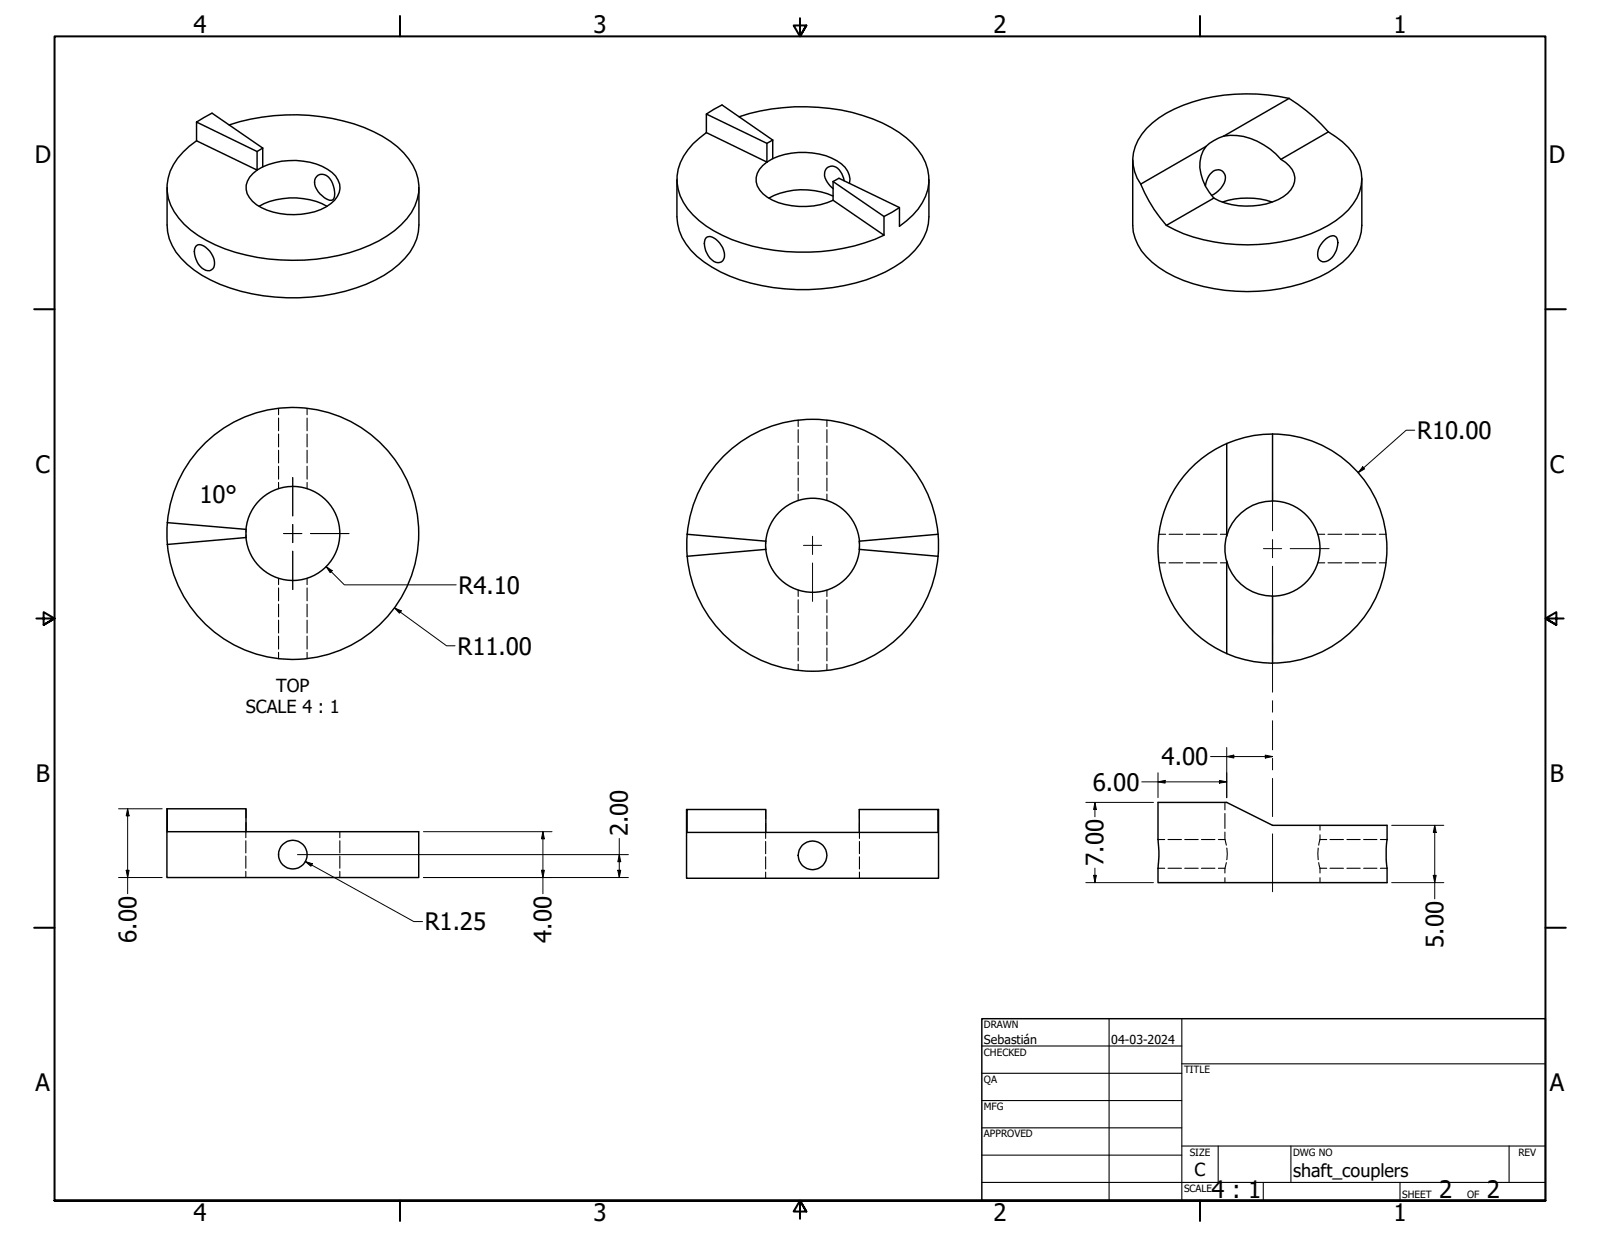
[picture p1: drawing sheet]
<svg xmlns="http://www.w3.org/2000/svg" width="559mm" height="432mm" viewBox="0 0 559 432" stroke-linecap="round" stroke-linejoin="round" font-family="sans-serif">
<!-- layer: Hidden (ANSI) -->
<g fill="none" stroke="#000" stroke-width=".38">
<path d="M97.3 142.6v2.2M97.3 145.9v4.5M97.3 151.5v4.5M97.3 157.2v4.4M107.3 142.6v2.2M107.3 145.9v4.5M107.3 151.5v4.5M107.3 157.2v4.4M278.8 146.6v2.3M278.8 150v4.5M278.8 155.6v4.5M288.8 146.6v2.3"/>
<path d="M288.8 150v4.5M288.8 155.6v4.5M97.3 162.8v4.5M97.3 168.4v2.2M107.3 162.8v4.5M107.3 168.4v2.2M278.8 161.2v4.5M278.8 166.9v4.5M278.8 172.5v2.3M288.8 161.2v4.5M288.8 166.9v4.5M288.8 172.5v2.3"/>
<path d="M85.9 184.8v.9M85.9 186.7v.9M267.4 190.8l.1 1M267.5 188.9l-.1 1M300.1 188.9l.1 1M300.2 190.8l-.1 1M404.7 186.5h2.4M404.7 196.5h2.4M408.3 186.5h4.8M408.3 196.5h4.8M414.3 186.5h4.7M414.3 196.5h4.7"/>
<path d="M420.2 186.5h4.8M420.2 196.5h4.8M426.2 186.5h2.4M426.2 196.5h2.4M460.2 186.5h2.5M460.2 196.5h2.5M463.8 186.5h4.8M463.8 196.5h4.8M469.8 186.5h4.7M469.8 196.5h4.7M475.7 186.5h4.8M475.7 196.5h4.8"/>
<path d="M481.7 186.5h2.4M481.7 196.5h2.4M97.3 201.9v2.2M97.3 205.2v4.5M97.3 210.9v4.4M97.3 216.5v4.5M107.3 201.9v2.2M107.3 205.2v4.5M107.3 210.9v4.4M107.3 216.5v4.5M278.8 206v2.2M278.8 209.4v4.5"/>
<path d="M278.8 214.9v4.6M288.8 206v2.2M288.8 209.4v4.5M288.8 214.9v4.6M97.3 222.1v4.5M97.3 227.7v2.2M107.3 222.1v4.5M107.3 227.7v2.2M278.8 220.6v4.5M278.8 226.2v4.5M278.8 231.8v2.3M288.8 220.6v4.5"/>
<path d="M288.8 226.2v4.5M288.8 231.8v2.3M85.9 290.3v2.1M85.9 293.5v4.3M85.9 298.8v4.3M85.9 282.3v3.2M85.9 287.1v3.2M118.7 290.3v2.1M118.7 293.5v4.3M118.7 298.8v4.3M267.4 282.6v3.2M267.4 287.4v5.3"/>
<path d="M267.4 293.8v4.2M267.4 299.1v4.2M300.2 282.6v3.2M300.2 287.4v5.3M300.2 293.8v4.2M300.2 299.1v4.2M404.4 293.1h2.4M407.9 293.1h4.7M413.8 293.1h4.7M419.6 293.1h4.7M425.5 293.1h2.3M427.8 293.1l.5 1.9"/>
<path d="M427.8 280.1v2.6M427.8 284v5.2M427.8 290.4v2.7M428.4 296l.2 2.1-.2 2M460.4 296v4.1M461 293.1l-.4 1.9M461 293.1h2.4M461 288.1v1.7M461 291.4v1.7M464.5 293.1h4.7M470.4 293.1h4.6M476.2 293.1h4.7"/>
<path d="M482.1 293.1h2.3M85.9 304.2v2.1M118.7 304.2v2.1M267.4 304.4v2.2M300.2 304.4v2.2M404.4 303.1h2.4M407.9 303.1h4.7M413.8 303.1h4.7M419.6 303.1h4.7M425.5 303.1h2.3M427.8 303.1v1.6M427.8 306.4v1.7"/>
<path d="M428.3 301.1l-.5 2M460.6 301.1l.4 2M461 303.1h2.4M461 303.1v1.6M461 306.4v1.7M464.5 303.1h4.7M470.4 303.1h4.6M476.2 303.1h4.7M482.1 303.1h2.3"/>
</g>
<!-- layer: Visible (ANSI) -->
<g fill="none" stroke="#000" stroke-width=".51">
<path d="M246.7 39.8l5.5-3.2 17.7 12.3M450.2 34.4a61.3 61.3 0 0 1 13.7 11.6M450.2 34.4a62.4 62.4 0 0 0-42.8 5.1 22 22 0 0 0-11.5 13.8 14.5 14.5 0 0 0 2.5 11M450.2 34.4l-22.8 13.1M68.6 42.6l21.2 10.3v6.5l-21.2-10.3zM68.6 42.6l5.4-3.1 17.8 12.2M80 43.6a70.6 70.6 0 0 1 50.5 2.4 28.2 28.2 0 0 1 14.8 14 16.8 16.8 0 0 1-5.2 18.5 48.8 48.8 0 0 1-25.7 11.4 69 69 0 0 1-42.4-6 25.8 25.8 0 0 1-13.2-14.6 16.8 16.8 0 0 1 5.1-16.2l4.7-4M91.8 51.7v6.5M91.8 51.7l-2 1.2M246.7 46.3a22.1 22.1 0 0 0-10.2 15.1 18.1 18.1 0 0 0 7.6 15.6 51.5 51.5 0 0 0 26.3 10.4 69.1 69.1 0 0 0 38.3-5.3M246.7 46.3v-6.5l21.1 10.2v6.6M246.7 46.3l21.1 10.3"/>
<path d="M258.1 40.8a71.6 71.6 0 0 1 50.1 2.1 29.4 29.4 0 0 1 15 13.8 16.3 16.3 0 0 1-4.4 18.4l-4.7 3.9v-6.5l-21.1-10.3-2 1.2M267.8 56.6a6.7 6.7 0 0 0-2.5 9.7 16.4 16.4 0 0 0 11.2 5.5 25.4 25.4 0 0 0 14.5-1.9M269.9 55.4a25.9 25.9 0 0 1 22.4 .7 7.4 7.4 0 0 1 4.4 7.9M269.9 55.4l-2.1 1.2M269.9 48.9v6.5M269.9 48.9l-2.1 1.1M395.6 55.8v22.9a18.5 18.5 0 0 0 9.1 14.6 54.5 54.5 0 0 0 30.9 8.5 59.3 59.3 0 0 0 28.3-6.7 22 22 0 0 0 11.5-14.1l.2-18.6M421.2 51.1a11.7 11.7 0 0 0-1.1 11.7l.9 2.2 2.9 4.2M421.2 51.1l-22.8 13.2M427.4 47.5a22 22 0 0 1 20 8.1M427.4 47.5a17 17 0 0 0-6.2 3.6M447.4 55.6a7.6 7.6 0 0 1 4.7 7.8 10.5 10.5 0 0 1-7.7 7.1 26.4 26.4 0 0 1-20.5-1.3"/>
<path d="M463.9 46a22 22 0 0 1 11.5 14.1 15.5 15.5 0 0 1-4.5 13.2 42.9 42.9 0 0 1-23.7 11.2 63.3 63.3 0 0 1-36.9-4.3l-2.9-1.5M463.9 46l-16.5 9.6M58.4 65.5v13a18.5 18.5 0 0 0 6.9 13.8 50.8 50.8 0 0 0 26.6 11 68.8 68.8 0 0 0 39.2-5.6 29.4 29.4 0 0 0 13.4-12l1-2.3 .6-2.4 .2-15.5M88.3 60.6a21.4 21.4 0 0 1 15.1-4.6 19.8 19.8 0 0 1 13.8 5.5 6.3 6.3 0 0 1-1.6 9.6 24.4 24.4 0 0 1-20.2 2.9 12.7 12.7 0 0 1-9.1-6.4 6.2 6.2 0 0 1 2-7zM90.5 72a25.3 25.3 0 0 1 23.7 0M110.6 61.6a3.3 3.3 0 0 1 5.2 1.6 7.7 7.7 0 0 1 .7 6.3 2.43 2.43 0 0 1-3.3-.5 6.9 6.9 0 0 1-3.3-6.1zM236.4 62.7v13a19.6 19.6 0 0 0 9.5 15.7 58 58 0 0 0 32.4 9.7 65.2 65.2 0 0 0 34-7.9 23.5 23.5 0 0 0 11.9-15.1l.2-15.4M291 63.4l17.7 12.2v6.5l-17.7-12.2M291 68.5a25.7 25.7 0 0 0-22.5 .7M291 63.4v6.5M294.8 63.1a6 6 0 0 0-4.1-5.1 2.99 2.99 0 0 0-2.2 4.8l1.3 2 1.2 1M314.1 72.5l-5.4 3.1"/>
<path d="M398.4 64.3a51.6 51.6 0 0 0 9 14.4M421 64.9a5.5 5.5 0 0 1 4.7-5.7 3.1 3.1 0 0 1 1.8 4.7 9.3 9.3 0 0 1-4.4 4.3M423.9 69.2l-16.5 9.5M426.9 70.5a27.8 27.8 0 0 1 17.4 0M68.5 85.9a2.44 2.44 0 0 1 3.4 .5 6.8 6.8 0 0 1 2.8 6.9 2.46 2.46 0 0 1-4.2 .3 7.7 7.7 0 0 1-2.4-7.2zM246.5 83.1a2.42 2.42 0 0 1 3.5 .4 6.6 6.6 0 0 1 2.7 7 2.41 2.41 0 0 1-4 .2 6.9 6.9 0 0 1-2.2-7.6zM462.5 83.9l1.4-1.1a1.98 1.98 0 0 1 2.4-.3 1.98 1.98 0 0 1 .9 2.2 6.7 6.7 0 0 1-4.7 6.7 2.43 2.43 0 0 1-2.3-3.5 7.1 7.1 0 0 1 2.3-4zM428.4 154.8a40 40 0 0 0-24 36.7 40 40 0 0 0 24 36.6M428.4 154.8v32.3a16.7 16.7 0 0 1 16-12.2M444.4 151.5a40 40 0 0 1 40 40 40 40 0 0 1-40 40M444.4 151.5a39.3 39.3 0 0 0-16 3.3M444.4 151.5v23.4"/>
<path d="M444.4 174.9a16.6 16.6 0 0 1 16.6 16.6 16.6 16.6 0 0 1-16.6 16.6M58.4 182.4l27.5 2.4M85.9 184.8a16.4 16.4 0 0 1 25-12.6 16.4 16.4 0 0 1 0 28 16.4 16.4 0 0 1-25-12.6M85.9 187.6l-27.5 2.5M85.9 184.8v2.8M240 186.5l27.5 2.4M267.4 188.9v2.9M267.5 188.9a16.4 16.4 0 0 1 24.9-12.5 16.4 16.4 0 0 1 0 27.9 16.4 16.4 0 0 1-24.9-12.5M267.5 191.8l-27.5 2.4M300.1 191.8l27.5 2.4M327.6 186.5l-27.5 2.4M327.6 186.5a44 44 0 0 0-66.9-33.6 44 44 0 0 0 0 74.9 44 44 0 0 0 66.9-33.6"/>
<path d="M327.6 186.5v7.7M428.4 187.1a16.6 16.6 0 0 0 0 8.8M428.4 195.9a16.5 16.5 0 0 0 16 12.2M428.4 195.9v32.3M444.4 208.1v23.4a41.2 41.2 0 0 1-16-3.3M58.4 282.3l-.1 24h87.9v-16h-87.8v-8h27.5v8M240 282.6h-.2v24h88v-24h-.2M267.5 290.6v-8h-27.5v8h87.6v-8h-27.5v8M404.4 280.1h24l16 8h40v5a39.8 39.8 0 0 0 0 10v5h-80v-5a39.8 39.8 0 0 0 0-10z"/>
<circle cx="102.3" cy="186.2" r="44"/>
<circle cx="102.3" cy="298.3" r="5"/>
<circle cx="283.8" cy="298.6" r="5"/>
</g>
<!-- layer: Border (ANSI) -->
<g fill="none" stroke="#000" stroke-width=".7">
<path d="M139.7 5.6v7.1M279.4 6.3v6.4l-2.2-3.8h4.4l-2.2 3.8 2.2-3.8M419.1 5.6v7.1M11.9 107.9h7.1M539.8 107.9h7.1M12.7 215.9h6.3l-3.8-2.2v4.4l3.8-2.2-3.8 2.2M546.1 215.9h-6.3l3.8-2.2v4.4l-3.8-2.2 3.8 2.2M11.9 323.8h7.1M539.8 323.8h7.1M19 419.1v-406.4h520.8v406.4h-520.8h520.8M139.7 419.1v7.1M419.1 419.1v7.1"/>
<path d="M281.6 422.9l-2.2-3.8 2.2 3.8h-4.4l2.2-3.8v6.3"/>
</g>
<!-- layer: Title (ANSI) -->
<g fill="none" stroke="#000" stroke-width=".38">
<path d="M387.3 355.6v63.5M412.7 355.6v63.5M342.9 365.1h69.8M342.9 374.6h69.8M412.7 371.3h127.1M342.9 384.2h69.8M342.9 393.7h69.8M342.9 412.7h196.9M342.9 403.2h69.8M412.7 400h127.1M425.4 400v12.7M441.2 412.7v6.4"/>
<path d="M450.8 400v12.7M488.9 412.7v6.4M527 400v12.7"/>
</g>
<path d="M342.9 355.6h196.9v63.5h-196.9z" fill="none" stroke="#000" stroke-width=".51"/>
<!-- layer: Dimension (ANSI) -->
<g fill="none" stroke="#000" stroke-width=".35">
<path d="M494.1 150.2h-3l-16.8 14.8M475.9 162.9l.7 .8-2.3 1.3zM113.9 197.8l2.1 1.4-.7 .7zM113.9 197.8l6.4 6.4h39M137.8 212.2l2.3 1-.6 .9zM137.8 212.2l18.2 13.2h2.9M398.8 272.9h29.6M404.4 272.9l2.5-.5v1zM404.4 269.7v8.7M422.8 264.1h21.6M425.9 272.4l2.5 .5-2.5 .5zM428.4 264.1l2.5-.5v1z"/>
<path d="M428.4 260.9v17.5M441.9 263.6l2.5 .5-2.5 .5zM41.4 282.3h15.2M44.6 282.3l.5 2.5h-1zM44.6 282.3v29.7M103.9 298.3h115.6M147.9 290.3h44.9M189.6 290.3l.5 2.5h-1zM189.6 290.3v21.7M216.3 298.3l.5 2.5h-1zM216.3 292.7v13.6M379.2 280.1h23.6"/>
<path d="M382.4 280.1l.5 2.5h-.9zM382.4 280.1v5M486 288.1h18.3M501.1 288.1l.5 2.5h-1zM501.1 288.1v25.7M41.4 306.3h15.2M44.1 303.8h1l-.5 2.5zM106.6 300.7l2.5 .8-.5 .9zM106.6 300.7l37.9 21h3.1M147.9 306.3h71.6M189.1 303.8h1l-.5 2.5zM215.8 303.8h1l-.5 2.5z"/>
<path d="M379.2 308.1h23.6M382 305.6h.9l-.5 2.5zM382.4 303v5.1M486 308.1h18.3M500.6 305.6h1l-.5 2.5z"/>
</g>
<g fill="#000">
<path d="M475.9 162.9l.7 .8-2.3 1.3z" fill-rule="evenodd"/>
<path d="M113.9 197.8l2.1 1.4-.7 .7z" fill-rule="evenodd"/>
<path d="M137.8 212.2l2.3 1-.6 .9z" fill-rule="evenodd"/>
<path d="M404.4 272.9l2.5-.5v1z" fill-rule="evenodd"/>
<path d="M425.9 272.4l2.5 .5-2.5 .5z" fill-rule="evenodd"/>
<path d="M428.4 264.1l2.5-.5v1z" fill-rule="evenodd"/>
<path d="M441.9 263.6l2.5 .5-2.5 .5z" fill-rule="evenodd"/>
<path d="M44.6 282.3l.5 2.5h-1z" fill-rule="evenodd"/>
<path d="M189.6 290.3l.5 2.5h-1z" fill-rule="evenodd"/>
<path d="M382.4 280.1l.5 2.5h-.9z" fill-rule="evenodd"/>
<path d="M501.1 288.1l.5 2.5h-1z" fill-rule="evenodd"/>
<path d="M44.1 303.8h1l-.5 2.5z" fill-rule="evenodd"/>
<path d="M106.6 300.7l2.5 .8-.5 .9z" fill-rule="evenodd"/>
<path d="M189.1 303.8h1l-.5 2.5z" fill-rule="evenodd"/>
<path d="M215.8 303.8h1l-.5 2.5z" fill-rule="evenodd"/>
<path d="M216.3 298.3l.5 2.5h-1z" fill-rule="evenodd"/>
<path d="M382 305.6h.9l-.5 2.5z" fill-rule="evenodd"/>
<path d="M500.6 305.6h1l-.5 2.5z" fill-rule="evenodd"/>
</g>
<!-- layer: Center Mark (ANSI) -->
<path d="M102.2 166.7v13.4M102.2 183.1v3.1h-3.1M102.2 192.4v13.4M105.4 186.2h-3.2v3.2M108.5 186.2h13.4M280.6 190.4h6.4M283.8 187.2v6.3M283.8 196.5v13.4M441.3 191.5h6.3M450.6 191.5h13.6" fill="none" stroke="#000" stroke-width=".35"/>
<!-- layer: Centerline (ANSI) -->
<path d="M444.4 171.7v13.6M444.4 188.3v6.4M444.4 197.7v23.7M444.4 224.4v4M444.4 231.4v10.2M444.4 244.6v4M444.4 251.6v10.1M444.4 264.7v4M444.4 271.7v13.4M444.4 291.1v20.2" fill="none" stroke="#000" stroke-width=".35"/>
<g font-size="8.4">
<text x="67.6" y="11.7">4</text>
<text x="207.3" y="11.7">3</text>
<text x="347" y="11.7">2</text>
<text x="486.7" y="11.7">1</text>
<text x="12.1" y="57">D</text>
<text x="541" y="57">D</text>
<text x="494.9" y="153.2">R10.00</text>
<text x="12.4" y="165">C</text>
<text x="541.3" y="165">C</text>
<text x="69.7" y="175.6">10°</text>
<text x="160.1" y="207.2">R4.10</text>
<text x="159.8" y="228.5">R11.00</text>
<text x="405.7" y="267.1">4.00</text>
<text x="12.5" y="272.9">B</text>
<text x="381.7" y="276">6.00</text>
<text x="541.3" y="272.9">B</text>
<text x="219.3" y="291.8" transform="rotate(-90 219.3 291.8)">2.00</text>
<text x="385.4" y="302.2" transform="rotate(-90 385.4 302.2)">7.00</text>
<text x="47.6" y="329.1" transform="rotate(-90 47.6 329.1)">6.00</text>
<text x="148.3" y="324.7">R1.25</text>
<text x="192.7" y="329.1" transform="rotate(-90 192.7 329.1)">4.00</text>
<text x="504.1" y="330.8" transform="rotate(-90 504.1 330.8)">5.00</text>
<text x="12.4" y="380.9">A</text>
<text x="541.3" y="380.9">A</text>
<text x="423.1" y="418.3">4 : 1</text>
<text x="502.6" y="418.3">2</text>
<text x="519.3" y="418.3">2</text>
<text x="67.6" y="426.2">4</text>
<text x="207.3" y="426.2">3</text>
<text x="347" y="426.2">2</text>
<text x="486.7" y="426.2">1</text>
</g>
<g font-size="6.3">
<text x="96.5" y="241.4">TOP</text>
<text x="85.9" y="248.9">SCALE 4 : 1</text>
<text x="417.2" y="410.6">C</text>
<text x="451.6" y="410.7">shaft_couplers</text>
</g>
<g font-size="4.3">
<text x="343.7" y="364.3">Sebastián</text>
<text x="388.1" y="364.3">04-03-2024</text>
</g>
<g font-size="3.5">
<text x="343.7" y="358.9">DRAWN</text>
<text x="343.7" y="368.5">CHECKED</text>
<text x="413.5" y="374.6">TITLE</text>
<text x="343.7" y="378">QA</text>
<text x="343.7" y="387.5">MFG</text>
<text x="343.7" y="397.1">APPROVED</text>
<text x="415.5" y="403.4">SIZE</text>
<text x="451.6" y="403.4">DWG NO</text>
<text x="530.3" y="403.4">REV</text>
<text x="413.5" y="416.1">SCALE</text>
<text x="489.7" y="418.3">SHEET</text>
<text x="512.4" y="418.3">OF</text>
</g>
</svg>
